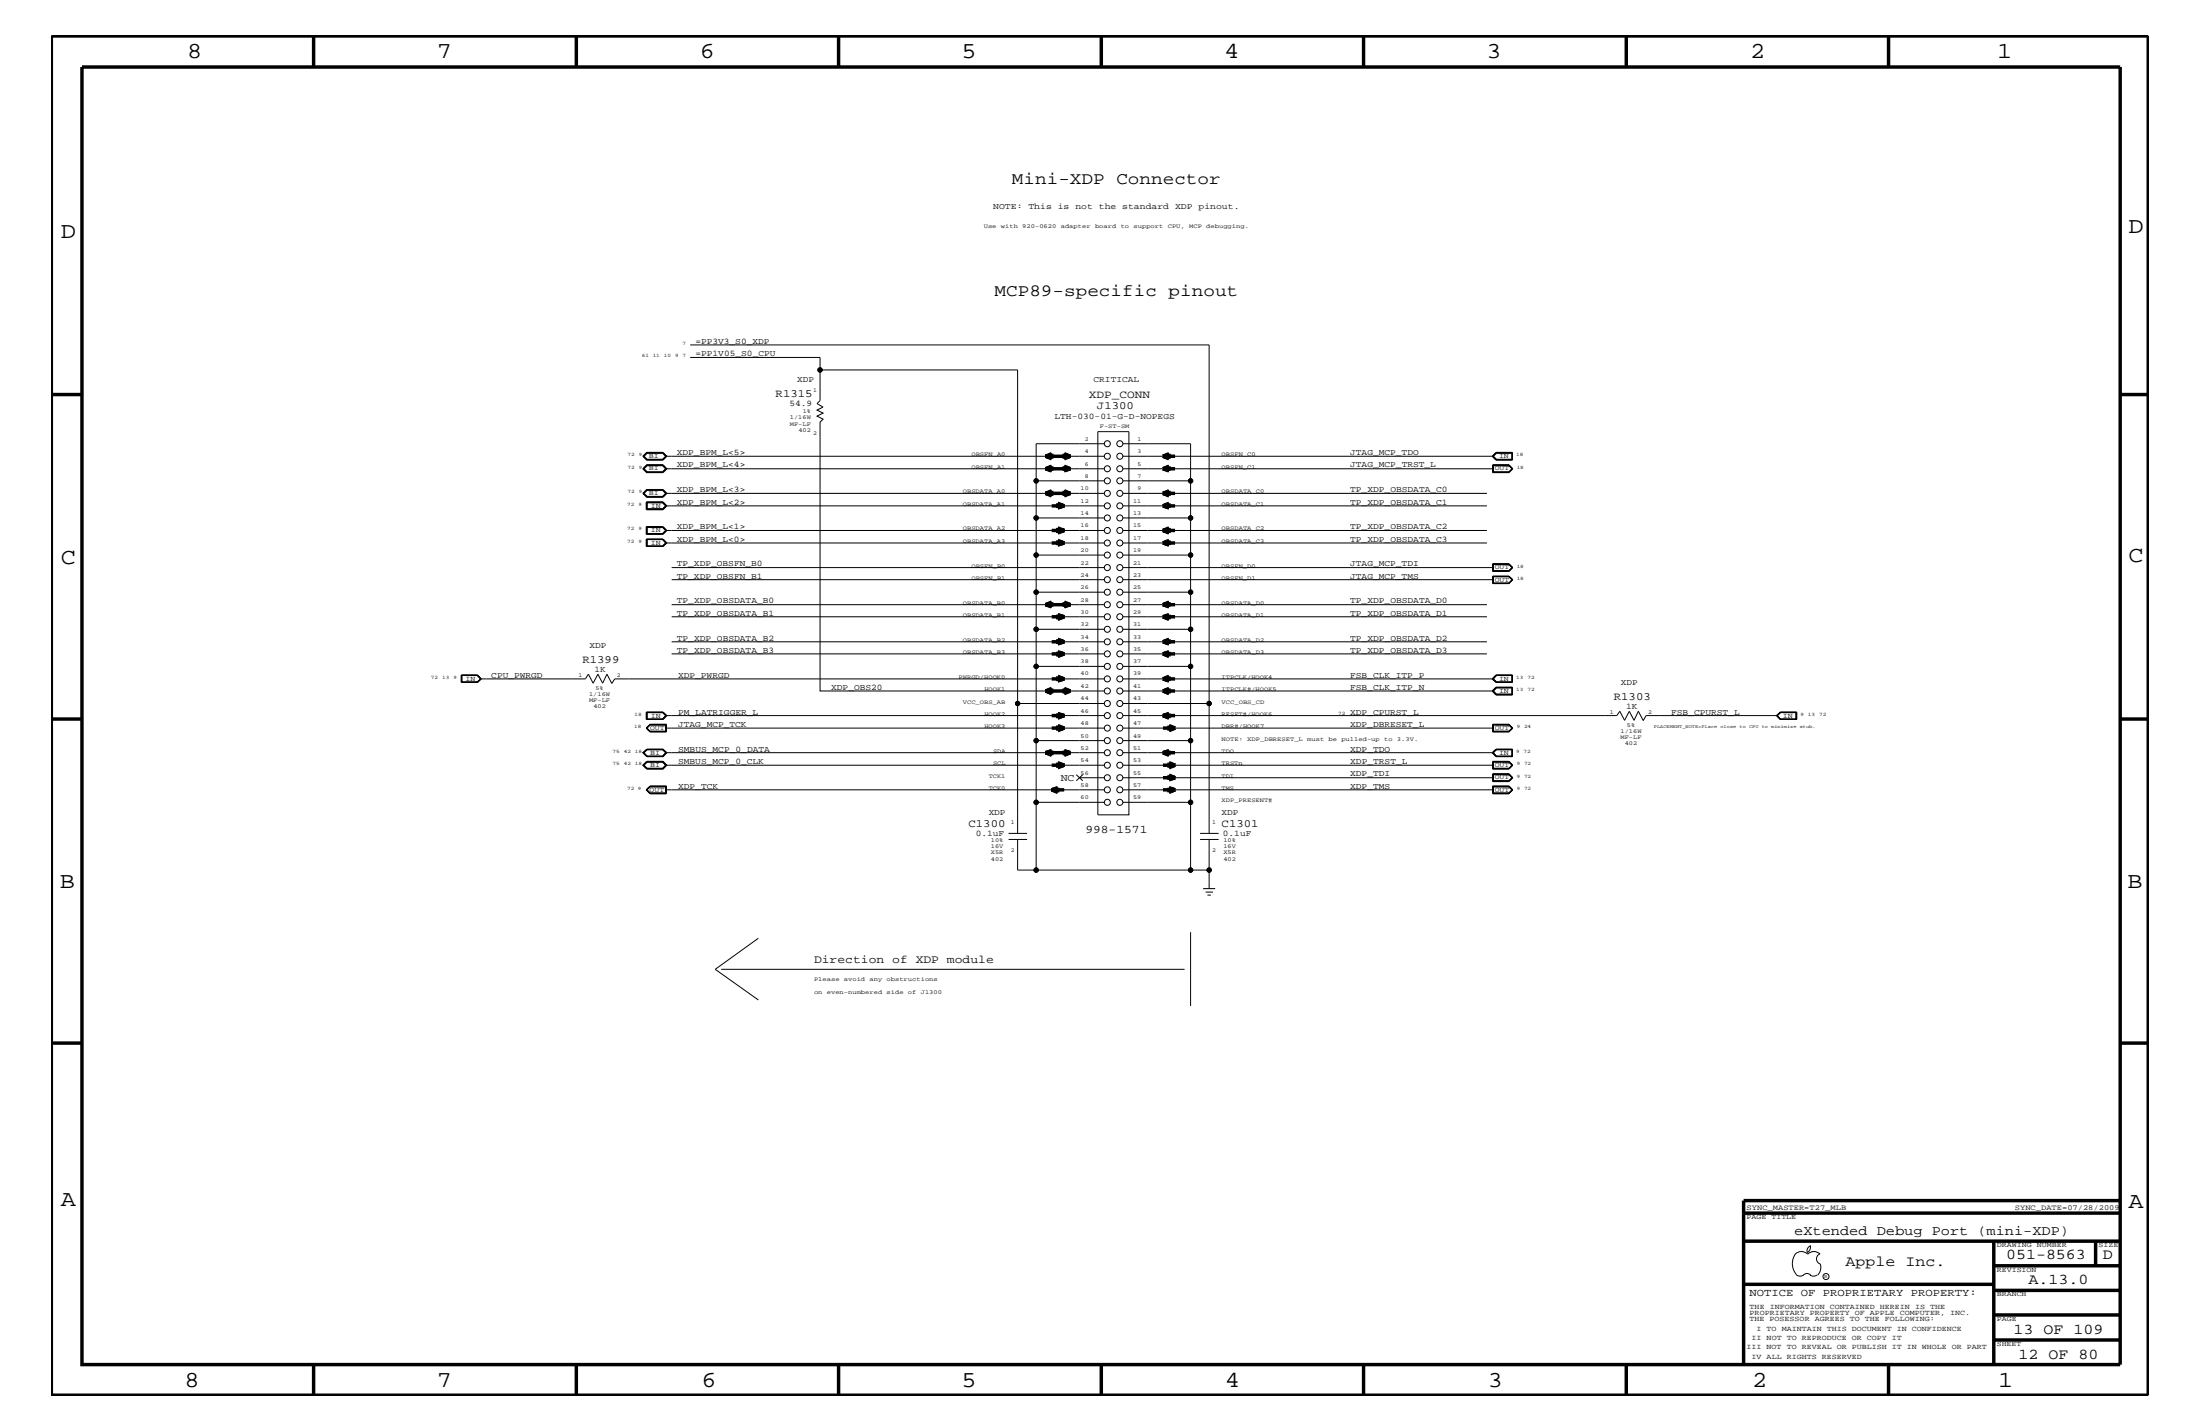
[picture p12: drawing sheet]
<svg xmlns="http://www.w3.org/2000/svg" width="432mm" height="279mm" viewBox="0 0 432 279" stroke-linecap="round" stroke-linejoin="round" font-family="sans-serif">
<g fill="none" stroke="#000" stroke-width=".2">
<path d="M135.5 70.1h25.5v2.5M135.5 67.7h101.8v70.3M126.2 89.5l.7-.7h3.2l.8 .7-.8 .8h-3.2zM126.2 92l.7-.8h3.2l.8 .8-.8 .7h-3.2zM126.2 96.8l.7-.8h3.2l.8 .8-.8 .8h-3.2zM126.2 89.5l.8-.7h3.1l.7 .7-.7 .7h-3.1zM126.2 92l.8-.8h3.1l.7 .8-.7 .7h-3.1zM126.2 96.8l.8-.7h3.1l.7 .7-.7 .7h-3.1zM126.4 96.8l.6-.6h3l.6 .6-.6 .6h-3zM126.8 98.5h3.3l.8 .8-.8 .7h-3.3zM126.9 98.5v1.4h3.2l.7-.6-.7-.8M127 88.9h3l.6 .6-.6 .6h-3l-.6-.6z"/>
<path d="M127 88.8h3l.7 .7-.7 .7h-3l-.7-.7zM127 91.4h3l.6 .6-.6 .6h-3l-.6-.6zM127 91.3h3l.7 .7-.7 .7h-3l-.7-.7zM127 96.1h3l.7 .7-.7 .7h-3l-.7-.7zM127 98.6h3l.7 .7-.7 .6h-3zM127 98.7h3l.6 .6M130.6 89.5h86.1M130.6 92h86.1M130.6 96.8h86.1M130.6 99.3l-.6 .6M130.6 99.3h86.1M203.4 94.3h13.3"/>
<path d="M215.5 84.7h6.1v75.2h-6.1zM216.7 87.1h-13.3v21.8M220.4 89.5h72.7M220.4 92h72.7M220.4 96.8h71.4M220.4 99.3h71.4M220.4 94.3h13.3M220.4 87.1h13.3v21.8M292.9 89.5l.7-.7h3.2v1.5h-3.2zM292.9 91.2h3.3l.7 .8-.7 .7h-3.3zM293 91.2v1.5h3.2l.6-.7M293 91.3h3.2l.6 .7"/>
<path d="M293.1 91.4h3.1l.6 .6-.6 .6h-3.1zM293.7 88.8l-.7 .7 .7 .7M296.2 91.2l.6 .8M296.8 88.9h-3.1l-.6 .6 .6 .6h3.1M296.8 88.8v1.4M296.8 88.8h-3.2l-.7 .7 .7 .7h3.2M126.8 103.3h3.3l.8 .8-.8 .7h-3.3zM126.9 103.4h3.2l.7 .7-.7 .7h-3.2zM126.9 105.8v1.4M127 103.4v1.4M127 103.5h3l.6 .6M130 105.9h-3v1.2h3"/>
<path d="M130 103.4l.7 .7-.7 .7M130 105.9l.7 .6-.7 .6M130 105.9l.6 .6M130.1 105.8h-3.3v1.4h3.3M130.1 105.8l.8 .7-.8 .7M130.1 105.8l.7 .7-.7 .7M130.6 104.1l-.6 .6h-3M130.6 104.1h86.1M130.6 106.5l-.6 .6M130.6 106.5h86.1M131.8 111.4h84.9M131.8 113.7h84.9"/>
<path d="M131.8 118.6h84.9M203.4 101.6h13.3M203.4 116.2v7.3M216.7 108.9h-13.3v7.3h13.3M220.4 108.9h13.3v7.3M220.4 104.1h71.4M220.4 106.5h71.4M220.4 111.4h72.7M220.4 113.7h72.7M220.4 116.2h13.3M220.4 118.6h71.4M220.4 101.6h13.3"/>
<path d="M233.7 116.2v54.5M292.9 110.6h3.3l.7 .8-.7 .7h-3.3zM293 110.7h3.2l.6 .7-.6 .6h-3.2zM293 113.1v1.4M293 114.4h3.2M293 113.1h3.2M293.1 110.8h3.1l.6 .6-.6 .6h-3.1zM293.1 113.1v1.3M296.2 113.1h-3.3v1.4h3.3M296.2 113.1l.7 .6-.7 .8M296.2 113.1l.6 .6M296.2 113.1l.6 .6-.6 .7"/>
<path d="M296.8 113.7l-.6 .8M296.8 113.7l-.6 .7M90.6 132.4v1.5M90.6 132.5h3.1l.6 .7M90.7 132.5v1.3M93.6 132.5l.7 .7M93.7 132.4h-3.2v1.5h3.2M93.7 132.4l.8 .8-.8 .7M93.7 132.4l.7 .8-.7 .7M94.3 133.2l-.7 .6M94.3 133.2l-.6 .6h-3.1M94.3 133.2h20.6l.6-.9 .9 1.8 .9-1.8 1 1.8 .8-1.8 1 1.8"/>
<path d="M126.9 139.7v1.5M130 139.8h-3v1.3h3M130 139.8l.7 .6-.7 .7M130 139.8l.6 .6M130.1 139.7h-3.3v1.5h3.3M130.1 139.7l.8 .7-.8 .8M130.1 139.7l.7 .7-.7 .8M131.8 128.3h84.9M131.8 125.9h84.9M131.8 121h84.9M199.7 138h17M203.4 130.8v39.9"/>
<path d="M216.7 135.6h-55.7v-52.8l.5-.6-1.1-.6 1.1-.5-1.1-.6 1.1-.6-1.1-.7 .6-.6v-6h38.7v90.9M216.7 123.5h-13.3v7.3h13.3M216.7 133.2h-96l-.6 .9M220.4 138h16.9v25.5M220.4 133.2h72.7M220.4 135.6h72.7M220.4 128.3h71.4M220.4 130.8h13.3M220.4 123.5h13.3M220.4 125.9h71.4M220.4 121h71.4M292.9 135.6l.7-.8h3.2v1.5h-3.2z"/>
<path d="M293.6 132.4h3.2v1.5h-3.2M293.6 132.4l-.7 .8 .7 .7M293.7 132.5l-.6 .7 .6 .6M293.7 132.5h3.1v1.3h-3.1M293.7 134.9l-.7 .7 .7 .7h3.1v-1.4M293.7 132.5l-.7 .7 .7 .6M296.8 135h-3.1l-.6 .6 .6 .6h3.1M296.8 134.9h-3.2l-.7 .7 .7 .7M349.4 139.8h3.2v1.3h-3.2l-.6-.7zM349.4 139.7l-.7 .7 .7 .8M349.4 139.7h3.2v1.5h-3.2M349.5 139.8l-.7 .6 .7 .7"/>
<path d="M352.5 139.8v1.3M126.2 150.1l.7-.7h3.2l.8 .7-.8 .8h-3.2zM126.2 147.7l.7-.7h3.2l.8 .7-.8 .7h-3.2zM126.2 147.7l.8-.7h3.1l.7 .7-.7 .7h-3.1zM126.8 142.9l.8-.8h3.2v1.5h-3.2zM126.8 155l.8-.8h3.2v1.5h-3.2zM126.8 155l.8-.7h3.1v1.4M126.8 142.9l.8 .6M127 149.5h3l.7 .6-.7 .7h-3M127 149.5h3.1l.7 .6-.7 .7h-3.1M127 149.5l-.8 .6 .8 .7M127 149.5l-.7 .6 .7 .7"/>
<path d="M127 147.1h3l.6 .6h86.1M127 147.1h3l.7 .6-.7 .7h-3M127 147.1l-.7 .6 .7 .7M127 147.1l-.6 .6 .6 .7M127 142.9l.6-.6h3v1.2h-3zM127.6 154.4l-.7 .6 .7 .6h3.1M127.6 154.4l-.6 .6 .6 .6h3v-1.2M127.6 142.2h3.1v1.3h-3.1M127.6 154.4h3.1M127.6 142.2l-.8 .7M127.6 142.2l-.7 .7 .7 .6M130.6 150.1l-.6 .6h-3l-.6-.6 .6-.6h3l.6 .6h86.1"/>
<path d="M130.6 147.7l-.6 .7h-3M130.6 155h86.1M130.6 140.4h86.1M130.6 142.9h86.1M130.6 140.4l-.6 .7M203.4 157.4h13.3M203.4 145.3h13.3M211.2 152l1.3 1.2M211.8 152.6h4.9M212.5 152l-1.3 1.2M220.4 155h72.7M220.4 140.4h96.9l.6-.8 1 1.7 .9-1.7 .9 1.7 .9-1.7 .9 1.7"/>
<path d="M220.4 142.9h72.7M220.4 147.7h72.7M220.4 150.1h72.7M220.4 152.6h72.7M220.4 157.4h13.3M220.4 145.3h13.3M292.9 154.2h3.3l.7 .8-.7 .7h-3.3zM292.9 142.1h3.3l.7 .8-.7 .7h-3.3zM292.9 149.4h3.3l.7 .7-.7 .8h-3.3zM292.9 151.8h3.3l.7 .8-.7 .8h-3.3zM293 154.4h3.2M293 142.2h3.2l.6 .7-.6 .6h-3.2z"/>
<path d="M293 149.5h3.2l.6 .6-.6 .7h-3.2zM293 151.8v1.5h3.2l.6-.7M293 153.2h3.2M293 151.9h3.2l.6 .7M293.1 154.4v1.2h3.1l.6-.6-.6-.6M293.1 142.3h3.1l.6 .6-.6 .6h-3.1zM293.1 149.5h3.1l.6 .6-.6 .6h-3.1zM293.1 153.2v-1.2h3.1l.6 .6-.6 .6M293.6 147h3.2v1.4h-3.2M293.6 147l-.7 .7 .7 .7M293.7 147.1l-.6 .6 .6 .7M293.7 147.1h3.1v1.3h-3.1"/>
<path d="M293.7 147.1l-.7 .6 .7 .7M296.2 151.8l.6 .8M296.2 154.4l.6 .6M296.8 155l-.6 .6h-3.2M296.8 155l-.6-.7h-3.2v1.4M296.8 152.6l-.6 .6M296.8 155l-.6 .7M348.8 140.4h-25.7l-.6 1M198 164.7h3.6M198 163.5h3.6M199.7 164.7v6h37.6M235.5 164.7h3.7"/>
<path d="M235.5 163.5h3.7M236.1 174.4h2.4M236.6 175h1.5M237 175.6h.7M237.3 164.7v9.7M141.6 190.2h90.9M148.8 184.1l-8.4 6.1 8.4 6M233.7 182.9v14.5M352.3 246.1a1.69 1.69 0 0 1 2.5 0M352.4 246a3.3 3.3 0 0 0 .2 4.1M352.6 250.2l.7 .2 .7-.2M354 250.2l.7-.3 .7 .3"/>
<path d="M354.8 246.1a1.69 1.69 0 0 1 2.4 0M355.2 250.2l.7 .2 .7-.2M355.3 244.4v.3a1.18 1.18 0 0 1-.6 1.1M355.4 244.4a.99 .99 0 0 0-.6 1.4M357.2 246a1.04 1.04 0 0 0-.7 1 1.04 1.04 0 0 0 .7 1M357.3 248l.1 .7a2.11 2.11 0 0 1-.6 1.5"/>
<circle cx="161" cy="72.6" r=".42"/>
<circle cx="203.4" cy="94.3" r=".42"/>
<circle cx="217.3" cy="99.3" r=".59"/>
<circle cx="217.3" cy="89.5" r=".59"/>
<circle cx="217.3" cy="92" r=".59"/>
<circle cx="217.3" cy="94.3" r=".59"/>
<circle cx="217.3" cy="96.8" r=".59"/>
<circle cx="217.3" cy="87.1" r=".59"/>
<circle cx="219.8" cy="89.5" r=".59"/>
<circle cx="219.8" cy="92" r=".59"/>
<circle cx="219.8" cy="99.3" r=".59"/>
<circle cx="219.8" cy="94.3" r=".59"/>
<circle cx="219.8" cy="87.1" r=".59"/>
<circle cx="219.8" cy="96.8" r=".59"/>
<circle cx="233.7" cy="94.3" r=".42"/>
<circle cx="203.4" cy="101.6" r=".42"/>
<circle cx="203.4" cy="108.9" r=".42"/>
<circle cx="203.4" cy="116.2" r=".42"/>
<circle cx="217.3" cy="108.9" r=".59"/>
<circle cx="217.3" cy="116.2" r=".59"/>
<circle cx="217.3" cy="118.6" r=".59"/>
<circle cx="217.3" cy="104.1" r=".59"/>
<circle cx="217.3" cy="101.6" r=".59"/>
<circle cx="217.3" cy="111.4" r=".59"/>
<circle cx="217.3" cy="106.5" r=".59"/>
<circle cx="217.3" cy="113.7" r=".59"/>
<circle cx="219.8" cy="116.2" r=".59"/>
<circle cx="219.8" cy="118.6" r=".59"/>
<circle cx="219.8" cy="108.9" r=".59"/>
<circle cx="219.8" cy="111.4" r=".59"/>
<circle cx="219.8" cy="104.1" r=".59"/>
<circle cx="219.8" cy="101.6" r=".59"/>
<circle cx="219.8" cy="113.7" r=".59"/>
<circle cx="219.8" cy="106.5" r=".59"/>
<circle cx="233.7" cy="101.6" r=".42"/>
<circle cx="233.7" cy="108.9" r=".42"/>
<circle cx="233.7" cy="116.2" r=".42"/>
<circle cx="199.7" cy="138" r=".42"/>
<circle cx="203.4" cy="130.8" r=".42"/>
<circle cx="203.4" cy="123.5" r=".42"/>
<circle cx="217.3" cy="125.9" r=".59"/>
<circle cx="217.3" cy="135.6" r=".59"/>
<circle cx="217.3" cy="138" r=".59"/>
<circle cx="217.3" cy="121" r=".59"/>
<circle cx="217.3" cy="130.8" r=".59"/>
<circle cx="217.3" cy="128.3" r=".59"/>
<circle cx="217.3" cy="133.2" r=".59"/>
<circle cx="217.3" cy="123.5" r=".59"/>
<circle cx="219.8" cy="125.9" r=".59"/>
<circle cx="219.8" cy="138" r=".59"/>
<circle cx="219.8" cy="135.6" r=".59"/>
<circle cx="219.8" cy="130.8" r=".59"/>
<circle cx="219.8" cy="128.3" r=".59"/>
<circle cx="219.8" cy="121" r=".59"/>
<circle cx="219.8" cy="123.5" r=".59"/>
<circle cx="219.8" cy="133.2" r=".59"/>
<circle cx="233.7" cy="130.8" r=".42"/>
<circle cx="233.7" cy="123.5" r=".42"/>
<circle cx="237.3" cy="138" r=".42"/>
<circle cx="203.4" cy="145.3" r=".42"/>
<circle cx="203.4" cy="157.4" r=".42"/>
<circle cx="217.3" cy="155" r=".59"/>
<circle cx="217.3" cy="150.1" r=".59"/>
<circle cx="217.3" cy="140.4" r=".59"/>
<circle cx="217.3" cy="145.3" r=".59"/>
<circle cx="217.3" cy="152.6" r=".59"/>
<circle cx="217.3" cy="142.9" r=".59"/>
<circle cx="217.3" cy="147.7" r=".59"/>
<circle cx="217.3" cy="157.4" r=".59"/>
<circle cx="219.8" cy="145.3" r=".59"/>
<circle cx="219.8" cy="150.1" r=".59"/>
<circle cx="219.8" cy="140.4" r=".59"/>
<circle cx="219.8" cy="155" r=".59"/>
<circle cx="219.8" cy="152.6" r=".59"/>
<circle cx="219.8" cy="142.9" r=".59"/>
<circle cx="219.8" cy="157.4" r=".59"/>
<circle cx="219.8" cy="147.7" r=".59"/>
<circle cx="233.7" cy="145.3" r=".42"/>
<circle cx="233.7" cy="157.4" r=".42"/>
<circle cx="203.4" cy="170.7" r=".42"/>
<circle cx="233.7" cy="170.7" r=".42"/>
<circle cx="237.3" cy="170.7" r=".42"/>
<circle cx="358.4" cy="250.5" r=".59"/>
</g>
<g fill="none" stroke="#000" stroke-width=".68" stroke-linecap="butt">
<path d="M10.1 7.1h411.5v266.7h-411.5zM16.1 13.2h400v254.5h-400zM61.6 7.1v6.1M113.1 7.1v6.1M164.6 7.1v6.1M216.2 7.1v6.1M267.6 7.1v6.1M319.2 7.1v6.1M370.7 7.1v6.1M10.1 77.4h6M416.1 77.4h5.5M205.2 92h4.9"/>
<path d="M205.2 89.5h4.9M205.2 96.8l1.2 .1M205.2 89.5l1.2-.5v1zM205.2 92l1.2-.5v.9zM205.2 96.8l1.2-.5v1zM205.2 96.8h4.9M205.2 96.8l1.2 .3M205.2 89.5l1.2 .2M205.2 89.5l1.2 .3M205.2 89.5l1.2 .4M205.2 92l1.2 .1M205.2 92l1.2 .2"/>
<path d="M205.2 92l1.2 .3M206.4 96.7l-1.2 .1M206.4 96.5l-1.2 .3M206.4 99.3h2.5M206.4 89.4l-1.2 .1M206.4 89.3l-1.2 .2M206.4 89.2l-1.2 .3M206.4 91.8l-1.2 .2M206.4 91.7l-1.2 .3M206.4 91.6l-1.2 .4M207.6 98.7l1.3 .6-1.3 .4zM207.6 98.8l1.3 .5"/>
<path d="M207.6 99.1l1.3 .2M207.6 99l1.3 .3M208.9 96.7l1.2 .1M208.9 89l1.2 .5-1.2 .5zM208.9 91.5l1.2 .5-1.2 .4zM208.9 96.3l1.2 .5-1.2 .5zM208.9 96.5l1.2 .3M208.9 99.3h-1.3M208.9 99.3l-1.3 .3M208.9 99.3l-1.3 .2M208.9 89.4l1.2 .1M208.9 89.2l1.2 .3"/>
<path d="M208.9 89.3l1.2 .2M208.9 91.8l1.2 .2M208.9 91.6l1.2 .4M208.9 91.7l1.2 .3M210.1 96.8l-1.2 .1M210.1 96.8l-1.2 .3M210.1 89.5l-1.2 .2M210.1 89.5l-1.2 .3M210.1 89.5l-1.2 .4M210.1 92l-1.2 .1M210.1 92l-1.2 .2M210.1 92l-1.2 .3"/>
<path d="M228.3 92h2.3M228.3 89.5l1.1-.5v1zM228.3 92l1.1-.5v.9zM228.3 96.8l1.1-.5v1zM228.3 99.3l1.1-.6v1zM228.3 92l1.1 .1M228.3 92l1.1 .3M228.3 92l1.1 .2M228.3 89.5h2.3M228.3 89.5l1.1 .2M228.3 89.5l1.1 .4M228.3 89.5l1.1 .3"/>
<path d="M228.3 96.8h2.3M228.3 99.3h2.3M228.3 96.8l1.1 .1M228.3 96.8l1.1 .3M228.3 99.3h1.1M228.3 99.3l1.1 .3M228.3 99.3l1.1 .2M229.4 91.6l-1.1 .4M229.4 91.8l-1.1 .2M229.4 91.7l-1.1 .3M229.4 89.2l-1.1 .3M229.4 89.4l-1.1 .1"/>
<path d="M229.4 89.3l-1.1 .2M229.4 96.5l-1.1 .3M229.4 96.7l-1.1 .1M229.4 98.8l-1.1 .5M229.4 99.1l-1.1 .2M229.4 99l-1.1 .3M205.2 118.6l1.2-.5v1zM205.2 118.6h4.9M205.2 118.6l1.2 .1M205.2 118.6l1.2 .3M205.2 118.6l1.2 .4M206.4 106.5h2.5"/>
<path d="M206.4 104.1h2.5M206.4 118.5l-1.2 .1M206.4 118.4l-1.2 .2M206.4 118.2l-1.2 .4M207.6 103.6l1.3 .5-1.3 .5zM207.6 106l1.3 .5-1.3 .5zM207.6 106.1l1.3 .4M207.6 106.4l1.3 .1M207.6 106.3l1.3 .2M207.6 103.7l1.3 .4M207.6 104l1.3 .1M207.6 103.8l1.3 .3"/>
<path d="M208.9 118.1l1.2 .5-1.2 .5zM208.9 106.5l-1.3 .1M208.9 106.5l-1.3 .4M208.9 106.5l-1.3 .2M208.9 104.1l-1.3 .1M208.9 104.1l-1.3 .3M208.9 104.1l-1.3 .2M208.9 118.5l1.2 .1M208.9 118.2l1.2 .4M208.9 118.4l1.2 .2M210.1 118.6l-1.2 .1M210.1 118.6l-1.2 .3"/>
<path d="M210.1 118.6l-1.2 .4M228.3 104.1l1.1-.5v1zM228.3 106.5l1.1-.5v1zM228.3 118.6l1.1-.5v1zM228.3 118.6h2.3M228.3 118.6l1.1 .1M228.3 118.6l1.1 .4M228.3 118.6l1.1 .3M228.3 106.5h2.3M228.3 106.5l1.1 .1M228.3 106.5l1.1 .4M228.3 106.5l1.1 .2"/>
<path d="M228.3 104.1h2.3M228.3 104.1l1.1 .1M228.3 104.1l1.1 .3M228.3 104.1l1.1 .2M229.4 118.2l-1.1 .4M229.4 118.5l-1.1 .1M229.4 118.4l-1.1 .2M229.4 106.1l-1.1 .4M229.4 106.4l-1.1 .1M229.4 106.3l-1.1 .2M229.4 103.7l-1.1 .4M229.4 104l-1.1 .1"/>
<path d="M229.4 103.8l-1.1 .3M205.2 135.6l1.2-.5v1zM205.2 135.6l1.2 .1M205.2 135.6h4.9M205.2 135.6l1.2 .2M205.2 135.6l1.2 .4M206.4 135.5l-1.2 .1M206.4 135.3l-1.2 .3M206.4 135.2l-1.2 .4M206.4 133.2h2.5M206.4 121h2.5M206.4 128.3h2.5"/>
<path d="M206.4 125.9h2.5M207.6 120.6l1.3 .4-1.3 .5zM207.6 125.4l1.3 .5-1.3 .5zM207.6 127.9l1.3 .4-1.3 .5zM207.6 132.7l1.3 .5-1.3 .4zM207.6 140l1.3 .4-1.3 .5zM207.6 132.8l1.3 .4M207.6 133l1.3 .2M207.6 120.7l1.3 .3M207.6 120.9l1.3 .1M207.6 120.8l1.3 .2M207.6 128l1.3 .3"/>
<path d="M207.6 128.2l1.3 .1M207.6 125.5l1.3 .4M207.6 125.8l1.3 .1M207.6 125.7l1.3 .2M208.9 135.1l1.2 .5-1.2 .5zM208.9 135.5l1.2 .1M208.9 135.2l1.2 .4M208.9 135.3l1.2 .3M208.9 133.2l-1.3 .1M208.9 133.2l-1.3 .3M208.9 133.2l-1.3 .2M208.9 121l-1.3 .2"/>
<path d="M208.9 121l-1.3 .4M208.9 121l-1.3 .3M208.9 128.3l-1.3 .2M208.9 128.3l-1.3 .4M208.9 128.3l-1.3 .3M208.9 125.9l-1.3 .1M208.9 125.9l-1.3 .4M208.9 125.9l-1.3 .3M210.1 135.6l-1.2 .1M210.1 135.6l-1.2 .2M210.1 135.6l-1.2 .4M228.3 121l1.1-.4v.9z"/>
<path d="M228.3 125.9l1.1-.5v1zM228.3 128.3l1.1-.4v.9zM228.3 133.2l1.1-.5v.9zM228.3 135.6l1.1-.5v1zM228.3 135.6h2.3M228.3 133.2h2.3M228.3 121h2.3M228.3 121l1.1 .2M228.3 121l1.1 .4M228.3 121l1.1 .3M228.3 128.3h2.3M228.3 133.2l1.1 .1"/>
<path d="M228.3 133.2l1.1 .3M228.3 133.2l1.1 .2M228.3 135.6l1.1 .1M228.3 135.6l1.1 .4M228.3 135.6l1.1 .2M228.3 125.9h2.3M228.3 128.3l1.1 .2M228.3 128.3l1.1 .4M228.3 128.3l1.1 .3M228.3 125.9l1.1 .1M228.3 125.9l1.1 .4M228.3 125.9l1.1 .3"/>
<path d="M229.4 120.7l-1.1 .3M229.4 120.9l-1.1 .1M229.4 120.8l-1.1 .2M229.4 132.8l-1.1 .4M229.4 133l-1.1 .2M229.4 135.2l-1.1 .4M229.4 135.5l-1.1 .1M229.4 135.3l-1.1 .3M229.4 128l-1.1 .3M229.4 128.2l-1.1 .1M229.4 125.5l-1.1 .4M229.4 125.8l-1.1 .1"/>
<path d="M229.4 125.7l-1.1 .2M10.1 141.1h6M205.2 147.7l1.2-.4v.9zM205.2 147.7h4.9M205.2 147.7l1.2 .2M205.2 147.7l1.2 .4M206.4 155l1.2-.5v1zM206.4 142.9h2.5M206.4 155h2.5M206.4 155l1.2 .1M206.4 155l1.2 .4M206.4 155l1.2 .2"/>
<path d="M206.4 150.1h2.5M206.4 140.4h2.5M206.4 147.6l-1.2 .1M206.4 147.5l-1.2 .2M206.4 147.3l-1.2 .4M207.6 142.4l1.3 .5-1.3 .5zM207.6 149.6l1.3 .5-1.3 .6zM207.6 154.6l-1.2 .4M207.6 154.9l-1.2 .1M207.6 154.7l-1.2 .3M207.6 149.8l1.3 .3M207.6 150.1h1.3"/>
<path d="M207.6 149.9l1.3 .2M207.6 142.5l1.3 .4M207.6 142.8l1.3 .1M207.6 142.6l1.3 .3M207.6 140.1l1.3 .3M207.6 140.3l1.3 .1M207.6 140.2l1.3 .2M208.9 147.3l1.2 .4-1.2 .5zM208.9 150.1l-1.3 .1M208.9 150.1l-1.3 .4M208.9 150.1l-1.3 .3M208.9 142.9l-1.3 .1"/>
<path d="M208.9 142.9l-1.3 .3M208.9 142.9l-1.3 .2M208.9 140.4l-1.3 .2M208.9 140.4l-1.3 .4M208.9 140.4l-1.3 .3M208.9 147.6l1.2 .1M208.9 147.3l1.2 .4M208.9 147.5l1.2 .2M210.1 147.7l-1.2 .2M210.1 147.7l-1.2 .4M228.3 140.4l1.1-.4v.9zM228.3 147.7l1.1-.4v.9z"/>
<path d="M228.3 147.7h2.3M228.3 147.7l1.1 .2M228.3 147.7l1.1 .4M228.3 142.9h2.3M228.3 155h2.3M228.3 150.1h2.3M228.3 140.4h2.3M228.3 140.4l1.1 .2M228.3 140.4l1.1 .4M228.3 140.4l1.1 .3M228.3 152.6h2.3M229.4 142.4l1.2 .5-1.2 .5z"/>
<path d="M229.4 149.6l1.2 .5-1.2 .6zM229.4 152.1l1.2 .5-1.2 .4zM229.4 154.5l1.2 .5-1.2 .5zM229.4 147.3l-1.1 .4M229.4 147.6l-1.1 .1M229.4 147.5l-1.1 .2M229.4 142.5l1.2 .4M229.4 142.8l1.2 .1M229.4 142.6l1.2 .3M229.4 149.8l1.2 .3M229.4 150.1h1.2M229.4 149.9l1.2 .2"/>
<path d="M229.4 140.1l-1.1 .3M229.4 140.3l-1.1 .1M229.4 140.2l-1.1 .2M229.4 152.2l1.2 .4M229.4 152.4l1.2 .2M229.4 152.3l1.2 .3M229.4 154.6l1.2 .4M229.4 154.9l1.2 .1M229.4 154.7l1.2 .3M230.6 142.9l-1.2 .1M230.6 142.9l-1.2 .3M230.6 142.9l-1.2 .2"/>
<path d="M230.6 150.1l-1.2 .1M230.6 150.1l-1.2 .4M230.6 150.1l-1.2 .3M230.6 152.6l-1.2 .1M230.6 152.6l-1.2 .3M230.6 155l-1.2 .1M230.6 155l-1.2 .4M230.6 155l-1.2 .2M416.1 141.1h5.5M10.1 204.7h6M416.1 204.7h5.5M342.2 238h73.9"/>
<path d="M416.1 235.6h-73.9v32.1M342.2 243.5h73.9M342.2 252h49.1M391.3 243.5v24.2M391.3 258h24.8M391.3 253.2h24.8M391.3 248.4h24.8M411.3 243.5v4.9M61.6 267.7v6.1M113.1 267.7v6.1M164.6 267.7v6.1M216.2 268v5.8"/>
<path d="M267.6 267.7v6.1M319.2 267.7v6.1M370.7 267.7v6.1M391.3 262.9h24.8"/>
</g>
<g fill="#000">
<circle cx="161" cy="72.6" r=".42"/>
<circle cx="203.4" cy="94.3" r=".42"/>
<circle cx="233.7" cy="94.3" r=".42"/>
<circle cx="203.4" cy="101.6" r=".42"/>
<circle cx="203.4" cy="108.9" r=".42"/>
<circle cx="203.4" cy="116.2" r=".42"/>
<circle cx="233.7" cy="101.6" r=".42"/>
<circle cx="233.7" cy="108.9" r=".42"/>
<circle cx="233.7" cy="116.2" r=".42"/>
<circle cx="199.7" cy="138" r=".42"/>
<circle cx="203.4" cy="130.8" r=".42"/>
<circle cx="203.4" cy="123.5" r=".42"/>
<circle cx="233.7" cy="130.8" r=".42"/>
<circle cx="233.7" cy="123.5" r=".42"/>
<circle cx="237.3" cy="138" r=".42"/>
<circle cx="203.4" cy="145.3" r=".42"/>
<circle cx="203.4" cy="157.4" r=".42"/>
<circle cx="233.7" cy="145.3" r=".42"/>
<circle cx="233.7" cy="157.4" r=".42"/>
<circle cx="203.4" cy="170.7" r=".42"/>
<circle cx="233.7" cy="170.7" r=".42"/>
<circle cx="237.3" cy="170.7" r=".42"/>
</g>
<g font-size="4.5">
<text x="36.7" y="11.5">8</text>
<text x="85.8" y="11.5">7</text>
<text x="137.3" y="11.5">6</text>
<text x="188.7" y="11.5">5</text>
<text x="240.3" y="11.5">4</text>
<text x="291.8" y="11.5">3</text>
<text x="343.5" y="11.5">2</text>
<text x="392" y="11.5">1</text>
<text x="11.9" y="46.8">D</text>
<text x="417.7" y="45.7">D</text>
<text x="11.9" y="110.6">C</text>
<text x="417.7" y="110.3">C</text>
<text x="11.8" y="174.3">B</text>
<text x="417.6" y="174.2">B</text>
<text x="11.9" y="236.7">A</text>
<text x="417.7" y="237.1">A</text>
<text x="36.2" y="272.1">8</text>
<text x="85.8" y="272.1">7</text>
<text x="137.7" y="272.1">6</text>
<text x="188.7" y="272.1">5</text>
<text x="240.4" y="272.1">4</text>
<text x="292" y="272.1">3</text>
<text x="343.9" y="272.1">2</text>
<text x="392.2" y="272.1">1</text>
</g>
<g font-size="3.4">
<text x="198.6" y="36.2">Mini-XDP Connector</text>
<text x="195.2" y="58">MCP89-specific pinout</text>
</g>
<g font-size="3">
<text x="362.2" y="248.4">Apple Inc.</text>
<text x="393.7" y="247.1">051-8563</text>
<text x="398.1" y="252">A.13.0</text>
<text x="412.7" y="247.1">D</text>
<text x="395.2" y="261.6">13 OF 109</text>
<text x="396.2" y="266.6">12 OF 80</text>
</g>
<text font-size="2.7" x="352.2" y="242.3">eXtended Debug Port (mini-XDP)</text>
<g font-size="2.3">
<text x="213" y="163.5">998-1571</text>
<text x="159.8" y="188.9">Direction of XDP module</text>
</g>
<g font-size="2.2">
<text x="152.2" y="77.9">R1315</text>
<text x="213.7" y="78">XDP_CONN</text>
<text x="215.3" y="80.3">J1300</text>
<text x="114.3" y="130.2">R1399</text>
<text x="316.7" y="137.4">R1303</text>
<text x="190.1" y="162.2">C1300</text>
<text x="239.8" y="162.2">C1301</text>
</g>
<text font-size="2.1" x="343.4" y="254.4">NOTICE OF PROPRIETARY PROPERTY:</text>
<text font-size="2" x="208.2" y="153.2">NC</text>
<g font-size="1.7">
<text x="194.9" y="41">NOTE: This is not the standard XDP pinout.</text>
<text x="136.5" y="69.9">=PP1V05_S0_CPU</text>
<text x="136.5" y="67.5">=PP3V3_S0_XDP</text>
<text x="156.5" y="75">XDP</text>
<text x="214.6" y="75">CRITICAL</text>
<text x="154.9" y="79.7">54.9</text>
<text x="207" y="82.2">LTH-030-01-G-D-NOPEGS</text>
<text x="132.8" y="89.3">XDP_BPM_L&lt;5&gt;</text>
<text x="265" y="89.3">JTAG_MCP_TDO</text>
<text x="132.8" y="91.7">XDP_BPM_L&lt;4&gt;</text>
<text x="265" y="91.7">JTAG_MCP_TRST_L</text>
<text x="132.8" y="96.5">XDP_BPM_L&lt;3&gt;</text>
<text x="132.8" y="99">XDP_BPM_L&lt;2&gt;</text>
<text x="265" y="99">TP_XDP_OBSDATA_C1</text>
<text x="265" y="96.5">TP_XDP_OBSDATA_C0</text>
<text x="132.8" y="103.8">XDP_BPM_L&lt;1&gt;</text>
<text x="132.8" y="106.3">XDP_BPM_L&lt;0&gt;</text>
<text x="265" y="103.8">TP_XDP_OBSDATA_C2</text>
<text x="265" y="106.3">TP_XDP_OBSDATA_C3</text>
<text x="132.8" y="111.1">TP_XDP_OBSFN_B0</text>
<text x="132.8" y="113.6">TP_XDP_OBSFN_B1</text>
<text x="265" y="111.1">JTAG_MCP_TDI</text>
<text x="265" y="113.6">JTAG_MCP_TMS</text>
<text x="132.8" y="118.4">TP_XDP_OBSDATA_B0</text>
<text x="265" y="118.4">TP_XDP_OBSDATA_D0</text>
<text x="132.8" y="120.8">TP_XDP_OBSDATA_B1</text>
<text x="132.8" y="125.7">TP_XDP_OBSDATA_B2</text>
<text x="265" y="125.7">TP_XDP_OBSDATA_D2</text>
<text x="265" y="120.8">TP_XDP_OBSDATA_D1</text>
<text x="115.7" y="127.1">XDP</text>
<text x="116.7" y="131.9">1K</text>
<text x="132.8" y="128">TP_XDP_OBSDATA_B3</text>
<text x="265" y="128">TP_XDP_OBSDATA_D3</text>
<text x="96.4" y="133">CPU_PWRGD</text>
<text x="133.1" y="133">XDP_PWRGD</text>
<text x="163.2" y="135.3">XDP_OBS20</text>
<text x="265" y="135.3">FSB_CLK_ITP_N</text>
<text x="265" y="133">FSB_CLK_ITP_P</text>
<text x="318.1" y="134.4">XDP</text>
<text x="133.1" y="140.2">PM_LATRIGGER_L</text>
<text x="133.1" y="142.6">JTAG_MCP_TCK</text>
<text x="265" y="142.6">XDP_DBRESET_L</text>
<text x="265" y="140.2">XDP_CPURST_L</text>
<text x="319.2" y="139.1">1K</text>
<text x="328" y="140.2">FSB_CPURST_L</text>
<text x="133.1" y="149.9">SMBUS_MCP_0_CLK</text>
<text x="133.1" y="147.5">SMBUS_MCP_0_DATA</text>
<text x="265" y="147.5">XDP_TDO</text>
<text x="265" y="149.9">XDP_TRST_L</text>
<text x="133.1" y="154.7">XDP_TCK</text>
<text x="265" y="154.7">XDP_TMS</text>
<text x="265" y="152.3">XDP_TDI</text>
<text x="194.1" y="159.9">XDP</text>
<text x="239.8" y="159.9">XDP</text>
<text x="191.5" y="164.1">0.1uF</text>
<text x="240" y="164.1">0.1uF</text>
</g>
<g font-size="1.5">
<text x="342.8" y="237.4">SYNC_MASTER=T27_MLB</text>
<text x="395.5" y="237.4">SYNC_DATE=07/28/2009</text>
</g>
<g font-size="1.4">
<text x="127.3" y="89.9">BI</text>
<text x="294.2" y="89.9">IN</text>
<text x="127.3" y="92.3">BI</text>
<text x="293.4" y="92.3">OUT</text>
<text x="127.3" y="97.1">BI</text>
<text x="127.8" y="99.6">IN</text>
<text x="127.8" y="104.4">IN</text>
<text x="127.8" y="106.9">IN</text>
<text x="293.4" y="111.7">OUT</text>
<text x="293.4" y="114.2">OUT</text>
<text x="91.4" y="133.5">IN</text>
<text x="294.2" y="133.5">IN</text>
<text x="294.2" y="136">IN</text>
<text x="127.6" y="143.2">OUT</text>
<text x="127.8" y="140.8">IN</text>
<text x="293.4" y="143.2">OUT</text>
<text x="349.9" y="140.8">IN</text>
<text x="127.6" y="148.1">BI</text>
<text x="294.2" y="148.1">IN</text>
<text x="127.5" y="155.4">OUT</text>
<text x="127.6" y="150.5">BI</text>
<text x="293.4" y="150.5">OUT</text>
<text x="293.4" y="152.9">OUT</text>
<text x="293.4" y="155.4">OUT</text>
<text x="342.8" y="239.2">PAGE TITLE</text>
<text x="391.9" y="244.7">DRAWING NUMBER</text>
<text x="411.9" y="244.7">SIZE</text>
<text x="391.9" y="249.5">REVISION</text>
<text x="343.4" y="256.8">THE INFORMATION CONTAINED HEREIN IS THE</text>
<text x="391.9" y="254.4">BRANCH</text>
<text x="343.4" y="259.3">THE POSESSOR AGREES TO THE FOLLOWING:</text>
<text x="343.4" y="258">PROPRIETARY PROPERTY OF APPLE COMPUTER, INC.</text>
<text x="343.8" y="262.9">II NOT TO REPRODUCE OR COPY IT</text>
<text x="344.8" y="261.1">I TO MAINTAIN THIS DOCUMENT IN CONFIDENCE</text>
<text x="391.9" y="259.3">PAGE</text>
<text x="342.8" y="264.7">III NOT TO REVEAL OR PUBLISH IT IN WHOLE OR PART</text>
<text x="343.8" y="266.6">IV ALL RIGHTS RESERVED</text>
<text x="391.9" y="264.1">SHEET</text>
</g>
<g font-size="1.2">
<text x="193.1" y="44.6">Use</text>
<text x="196.4" y="44.6">with</text>
<text x="200.6" y="44.6">920-0620</text>
<text x="208.2" y="44.6">adapter</text>
<text x="214.9" y="44.6">board</text>
<text x="220" y="44.6">to</text>
<text x="222.5" y="44.6">support</text>
<text x="229.2" y="44.6">CPU,</text>
<text x="233.4" y="44.6">MCP</text>
<text x="236.8" y="44.6">debugging.</text>
<text x="159.6" y="76.8">1</text>
<text x="155" y="82.2">1/16W</text>
<text x="155" y="83.5">MF-LF</text>
<text x="157.6" y="81.1">1%</text>
<text x="215.9" y="83.9">F-ST-SM</text>
<text x="156.7" y="84.7">402</text>
<text x="159.6" y="85.3">2</text>
<text x="190.7" y="89.5">OBSFN_A0</text>
<text x="212.9" y="86.5">2</text>
<text x="212.9" y="88.9">4</text>
<text x="223.3" y="88.9">3</text>
<text x="223.3" y="86.5">1</text>
<text x="239.8" y="89.5">OBSFN_C0</text>
<text x="190.7" y="92">OBSFN_A1</text>
<text x="212.9" y="93.8">8</text>
<text x="212.9" y="91.4">6</text>
<text x="223.3" y="91.4">5</text>
<text x="223.3" y="93.8">7</text>
<text x="239.8" y="92">OBSFN_C1</text>
<text x="189" y="99.3">OBSDATA_A1</text>
<text x="189" y="96.8">OBSDATA_A0</text>
<text x="212.1" y="101">14</text>
<text x="212.1" y="98.7">12</text>
<text x="212.1" y="96.2">10</text>
<text x="222.4" y="98.7">11</text>
<text x="222.4" y="101">13</text>
<text x="223.3" y="96.2">9</text>
<text x="239.8" y="99.3">OBSDATA_C1</text>
<text x="239.8" y="96.8">OBSDATA_C0</text>
<text x="189" y="104.1">OBSDATA_A2</text>
<text x="189" y="106.5">OBSDATA_A3</text>
<text x="212.1" y="105.9">18</text>
<text x="212.1" y="103.5">16</text>
<text x="222.4" y="103.5">15</text>
<text x="222.4" y="105.9">17</text>
<text x="239.8" y="104.1">OBSDATA_C2</text>
<text x="239.8" y="106.5">OBSDATA_C3</text>
<text x="190.7" y="113.7">OBSFN_B1</text>
<text x="190.7" y="111.4">OBSFN_B0</text>
<text x="212.1" y="113.1">24</text>
<text x="212.1" y="110.8">22</text>
<text x="212.1" y="108.3">20</text>
<text x="222.4" y="108.3">19</text>
<text x="222.4" y="113.1">23</text>
<text x="222.4" y="110.8">21</text>
<text x="239.8" y="113.7">OBSFN_D1</text>
<text x="239.8" y="111.4">OBSFN_D0</text>
<text x="189" y="118.6">OBSDATA_B0</text>
<text x="212.1" y="118.1">28</text>
<text x="212.1" y="115.6">26</text>
<text x="222.4" y="118.1">27</text>
<text x="222.4" y="115.6">25</text>
<text x="239.8" y="118.6">OBSDATA_D0</text>
<text x="189" y="121">OBSDATA_B1</text>
<text x="189" y="125.9">OBSDATA_B2</text>
<text x="212.1" y="122.9">32</text>
<text x="212.1" y="125.3">34</text>
<text x="212.1" y="120.4">30</text>
<text x="222.4" y="120.4">29</text>
<text x="222.4" y="125.3">33</text>
<text x="222.4" y="122.9">31</text>
<text x="239.8" y="121">OBSDATA_D1</text>
<text x="239.8" y="125.9">OBSDATA_D2</text>
<text x="189" y="128.3">OBSDATA_B3</text>
<text x="212.1" y="127.7">36</text>
<text x="212.1" y="130.2">38</text>
<text x="222.4" y="130.2">37</text>
<text x="222.4" y="127.7">35</text>
<text x="239.8" y="128.3">OBSDATA_D3</text>
<text x="113.5" y="132.8">1</text>
<text x="115.6" y="136.6">1/16W</text>
<text x="115.6" y="137.8">MF-LF</text>
<text x="116.9" y="135.3">5%</text>
<text x="121.1" y="132.8">2</text>
<text x="188.1" y="133.2">PWRGD/HOOK0</text>
<text x="193.2" y="135.6">HOOK1</text>
<text x="212.1" y="137.4">44</text>
<text x="212.1" y="135">42</text>
<text x="212.1" y="132.5">40</text>
<text x="222.4" y="132.5">39</text>
<text x="222.4" y="137.4">43</text>
<text x="222.4" y="135">41</text>
<text x="239.8" y="135.6">ITPCLK#/HOOK5</text>
<text x="239.8" y="133.2">ITPCLK/HOOK4</text>
<text x="116.5" y="139">402</text>
<text x="189" y="138">VCC_OBS_AB</text>
<text x="193.2" y="142.9">HOOK3</text>
<text x="193.2" y="140.4">HOOK2</text>
<text x="212.1" y="142.3">48</text>
<text x="212.1" y="139.8">46</text>
<text x="222.4" y="139.8">45</text>
<text x="222.4" y="142.3">47</text>
<text x="239.8" y="138">VCC_OBS_CD</text>
<text x="239.8" y="140.4">RESET#/HOOK6</text>
<text x="239.8" y="142.9">DBR#/HOOK7</text>
<text x="316" y="140.1">1</text>
<text x="318.1" y="143.9">1/16W</text>
<text x="319.3" y="142.6">5%</text>
<text x="323.5" y="140.1">2</text>
<text x="194.9" y="147.7">SDA</text>
<text x="212.1" y="147.1">52</text>
<text x="212.1" y="149.5">54</text>
<text x="212.1" y="144.7">50</text>
<text x="222.4" y="144.7">49</text>
<text x="222.4" y="149.5">53</text>
<text x="222.4" y="147.1">51</text>
<text x="239.8" y="145.3">NOTE:</text>
<text x="239.8" y="147.7">TDO</text>
<text x="244.8" y="145.3">XDP_DBRESET_L</text>
<text x="256.6" y="145.3">must</text>
<text x="260.8" y="145.3">be</text>
<text x="263.3" y="145.3">pulled-up</text>
<text x="271.7" y="145.3">to</text>
<text x="274.2" y="145.3">3.3V.</text>
<text x="318.1" y="145.1">MF-LF</text>
<text x="318.9" y="146.2">402</text>
<text x="194.1" y="152.6">TCK1</text>
<text x="194.1" y="155">TCK0</text>
<text x="194.9" y="150.1">SCL</text>
<text x="212.1" y="154.4">58</text>
<text x="212.1" y="152">56</text>
<text x="222.4" y="152">55</text>
<text x="222.4" y="154.4">57</text>
<text x="239.8" y="150.1">TRSTn</text>
<text x="239.8" y="155">TMS</text>
<text x="239.8" y="152.6">TDI</text>
<text x="198.4" y="161.7">1</text>
<text x="212.1" y="156.8">60</text>
<text x="222.4" y="156.8">59</text>
<text x="237.9" y="161.7">1</text>
<text x="239.8" y="157.4">XDP_PRESENT#</text>
<text x="194.5" y="166.4">16V</text>
<text x="194.5" y="165.3">10%</text>
<text x="194.5" y="167.6">X5R</text>
<text x="198.4" y="167.1">2</text>
<text x="237.9" y="167.1">2</text>
<text x="240.1" y="166.4">16V</text>
<text x="240.1" y="165.3">10%</text>
<text x="240.1" y="167.6">X5R</text>
<text x="194.5" y="168.9">402</text>
<text x="240.1" y="168.9">402</text>
<text x="159.8" y="195">on</text>
<text x="159.8" y="192.6">Please</text>
<text x="162.3" y="195">even-numbered</text>
<text x="165.6" y="192.6">avoid</text>
<text x="170.7" y="192.6">any</text>
<text x="174" y="192.6">obstructions</text>
<text x="174" y="195">side</text>
<text x="178.2" y="195">of</text>
<text x="180.7" y="195">J1300</text>
</g>
<g font-size="1">
<text x="126" y="70.1">61 11</text>
<text x="130.3" y="70.1">10</text>
<text x="132.5" y="70.1">9</text>
<text x="133.9" y="70.1">7</text>
<text x="133.9" y="67.7">7</text>
<text x="123.2" y="89.5">72</text>
<text x="125.4" y="89.5">9</text>
<text x="297.6" y="89.5">18</text>
<text x="123.2" y="92">72</text>
<text x="125.4" y="92">9</text>
<text x="297.7" y="92">18</text>
<text x="123.1" y="99.3">72</text>
<text x="123.2" y="96.8">72</text>
<text x="125.3" y="99.3">9</text>
<text x="125.4" y="96.8">9</text>
<text x="123.1" y="104.1">72</text>
<text x="123.1" y="106.5">72</text>
<text x="125.3" y="104.1">9</text>
<text x="125.3" y="106.5">9</text>
<text x="297.7" y="111.4">18</text>
<text x="297.7" y="113.7">18</text>
<text x="84.6" y="133.2">72</text>
<text x="86.8" y="133.2">13</text>
<text x="89" y="133.2">9</text>
<text x="297.6" y="133.2">13</text>
<text x="297.6" y="135.6">13</text>
<text x="299.8" y="133.2">72</text>
<text x="299.8" y="135.6">72</text>
<text x="124.5" y="142.9">18</text>
<text x="124.5" y="140.4">18</text>
<text x="262.6" y="140.2">72</text>
<text x="297.7" y="142.9">9</text>
<text x="299.1" y="142.9">24</text>
<text x="353.4" y="140.4">9</text>
<text x="354.8" y="140.4">13</text>
<text x="357" y="140.4">72</text>
<text x="120.2" y="147.7">75</text>
<text x="122.4" y="147.7">42</text>
<text x="124.6" y="147.7">18</text>
<text x="297.6" y="147.7">9</text>
<text x="299" y="147.7">72</text>
<text x="120.2" y="150.1">75</text>
<text x="122.4" y="150.1">42</text>
<text x="123.1" y="155">72 9</text>
<text x="124.6" y="150.1">18</text>
<text x="297.7" y="150.1">9</text>
<text x="297.7" y="152.6">9</text>
<text x="297.7" y="155">9</text>
<text x="299.1" y="150.1">72</text>
<text x="299.1" y="152.6">72</text>
<text x="299.1" y="155">72</text>
<text x="358.1" y="250.7">R</text>
</g>
<text font-size=".9" x="324.6" y="142.9">PLACEMENT_NOTE=Place close to CPU to minimize stub.</text>
</svg>
